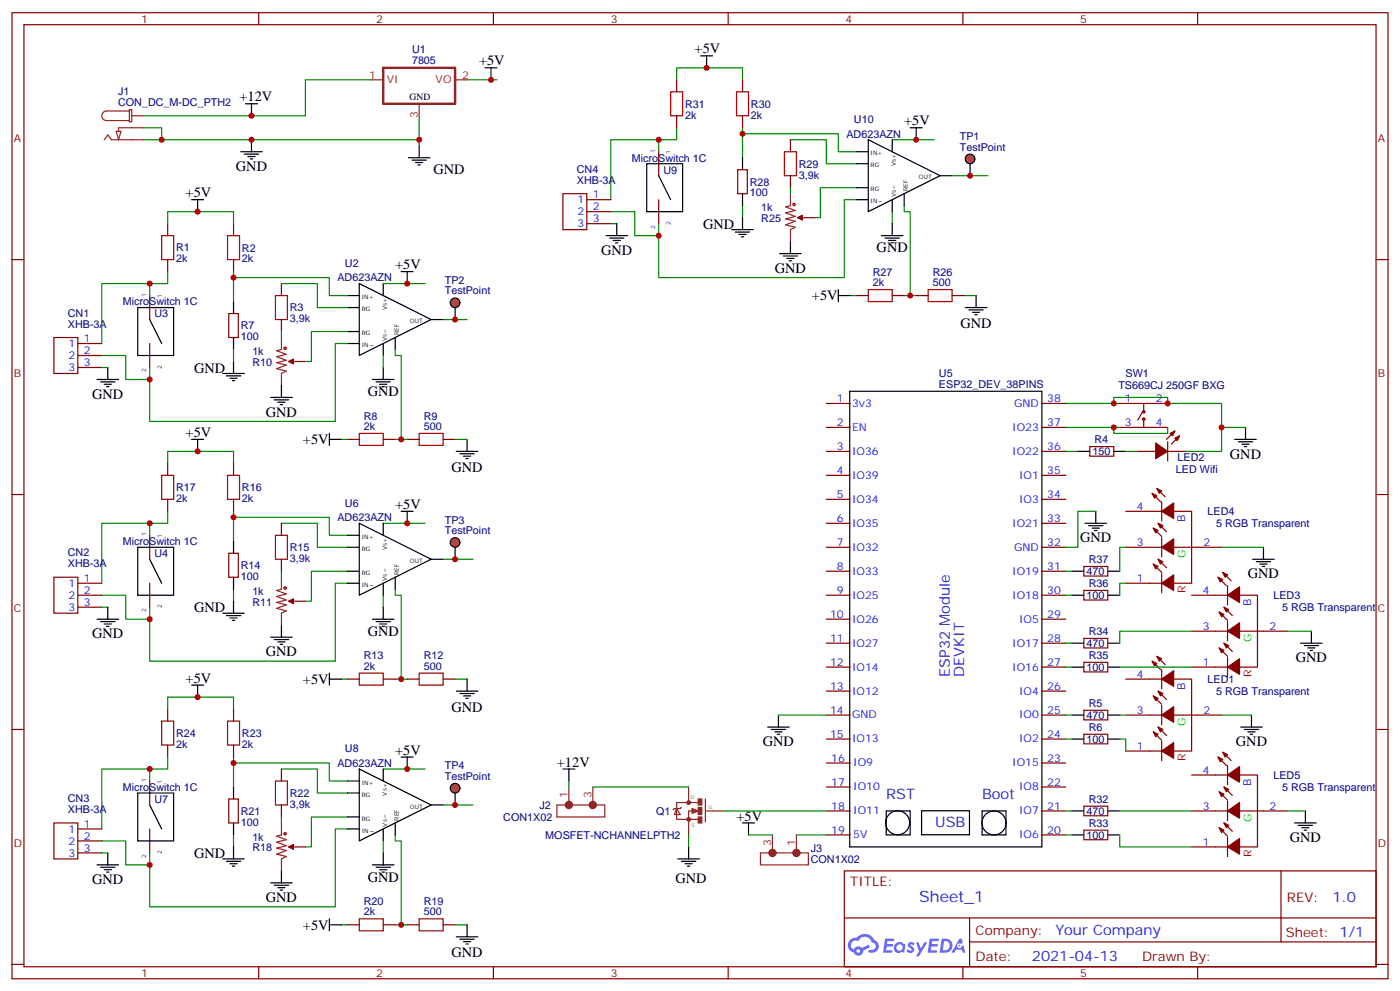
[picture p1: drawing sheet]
<svg xmlns="http://www.w3.org/2000/svg" width="412mm" height="292mm" viewBox="0 0 412 292" stroke-linecap="round" stroke-linejoin="round" font-family="sans-serif">
<g fill="none" stroke="#870000" stroke-width=".35">
<path d="M3.5 3.7h405.4v284.4h-405.4zM7.1 7.3h398.2v277.3h-398.2zM76.2 3.7v3.6M145.3 3.7v3.6M214.5 3.7v3.6M283.6 3.7v3.6M352.8 3.7v3.6M3.5 76.4h3.6M405.3 76.4h3.6M3.5 145.6h3.6M405.3 145.6h3.6M3.5 214.7h3.6"/>
<path d="M405.3 214.7h3.6M248.7 256.3h156.6v28.3h-156.6zM377.3 256.4v20.8M248.7 270.2h156.5M285.6 277.2h119.6M285.6 270.2v14.1M3.5 283.8h3.6M76.2 284.6v3.5M145.3 284.6v3.5M214.5 284.6v3.5M283.6 284.6v3.5M352.8 284.6v3.5"/>
<path d="M405.3 283.8h3.6"/>
</g>
<g fill="#5487ff">
<path d="M267.7 277.5a1.22 1.22 0 0 1 1.7 .3l-.4 .5a.47 .47 0 0 0-.3-.4 .47 .47 0 0 0-.5 .2l.1 .3a1.14 1.14 0 0 1 .8 1.7 1.14 1.14 0 0 1-1.9 0l-.2-.2 .5-.5 .7 .4a.29 .29 0 0 0 .3-.3 .29 .29 0 0 0-.2-.3 1.04 1.04 0 0 1-.6-1.7z"/>
<path d="M260.7 276.3h2.4l.3 .1-.2 .5-1.8 .1-.1 .9h1.5l.3 .3-.3 .4h-1.6l-.2 1.1h1.7l.2 .3-.2 .4h-2.6z"/>
<path d="M273.8 276.3h2.4l.3 .1-.1 .5-1.8 .1-.2 .9h1.6l.3 .3-.4 .4h-1.6l-.1 1.1h1.7l.2 .3-.2 .4h-2.6z"/>
<path d="M282.6 276.3h.7l.3 1.2-.6 .3a.69 .69 0 0 0-1 .3 .69 .69 0 0 0 .4 1 .69 .69 0 0 0 .9-.6l.5-.3 .6 2.2h-.8l-.2-.9h-1.8l-.5 .9h-.8z"/>
<path d="M269.8 277.3h.8l.6 1.9 1.1-1.9h.9l-2.6 4.2h-.8l.9-1.5z"/>
<path d="M277.4 276.3l-.6 4.1h1.3a2.11 2.11 0 0 0 2.5-2.1 2.11 2.11 0 0 0-2.5-2zM278.1 277a1.39 1.39 0 0 1 1.7 1.4 1.39 1.39 0 0 1-1.8 1.3h-.3z"/>
<path d="M263.7 277.9a1.54 1.54 0 0 0-.1 2.1 1.54 1.54 0 0 0 2.2 .2l.6 .2 .3-2.3-.2-.2-.4-.1a1.49 1.49 0 0 0-2.4 .1zM264 278.9a.94 .94 0 0 1 1.8 0 .94 .94 0 0 1-1.8 0z"/>
<path d="M250.4 276.6a2.18 2.18 0 0 0 1.1 3.8 1.44 1.44 0 0 0 1.6 .9 1.44 1.44 0 0 0 1.2-1.5l2-1-.5-.7-1.9 .9a1.47 1.47 0 0 0-2.4 .5 1.39 1.39 0 0 1-.7-2 1.39 1.39 0 0 1 2-.5 2.12 2.12 0 0 1 2.2-1.3 2.12 2.12 0 0 1 1.9 1.7 1.14 1.14 0 0 1 1.1 1.4 1.14 1.14 0 0 1-1.7 .8 .43 .43 0 0 0-.5 .3 .43 .43 0 0 0 .4 .5 1.98 1.98 0 0 0 2.5-1.2 1.98 1.98 0 0 0-1.2-2.5 3.1 3.1 0 0 0-5.3-.7l-.9 .1zM252.3 279.9a.55 .55 0 0 1 1.1 0 .55 .55 0 0 1-1.1 0z"/>
<circle cx="282.6" cy="278.4" r=".26"/>
</g>
<g fill="none" stroke="#000" stroke-width=".35">
<path d="M142.9 20h3.5M144.6 20v3.5M206.4 16.4h3.5M208.1 16.4v3.6M72.3 30.6h3.5M74.1 30.6v3.5M268.1 37.6h3.5M269.9 37.6v3.5M56.4 58.8h3.6M58.2 58.8v3.5M70.9 44.7h6.4M72 45.4h4.2"/>
<path d="M73 46.1h2.1M73.7 46.8h.7M74.1 41.1v3.6M120.3 46.4h6.3M121.4 47.1h4.2M122.4 47.8h2.1M123.1 48.5h.7M123.5 42.9v3.5M190.5 48.2h10.6v14.1h-10.6zM194 51.7l3.6 7.1M218.7 46.4v3.6M218.7 57v3.5"/>
<path d="M252.2 58.8h3.6M252.2 44.7h3.6M252.2 48.2h3.6M252.2 55.2h3.6M255.8 41.1l21.1 10.6-21.1 10.6zM262.8 41.1v3.6M262.8 58.8v3.5M266.3 57v3.5M276.9 51.7h3.6M118.2 79.9h3.5M119.9 79.9v3.6M178.5 69.4h6.4"/>
<path d="M179.6 70.1h4.2M180.6 70.8h2.1M181.3 71.5h.7M181.7 65.8v3.6M215.5 67.6h6.4M216.6 68.3h4.2M217.7 69h2.1M218.4 69.7h.7M218.7 64.1v3.5M229.7 74.6h6.3M230.7 75.4h4.2M231.8 76.1h2.1"/>
<path d="M232.5 76.8h.7M232.8 71.1v3.5M259.6 69.4h6.4M260.7 70.1h4.2M261.8 70.8h2.1M262.5 71.5h.7M262.8 65.8v3.6M40.6 90.5h10.6v14.1h-10.6zM44.1 94.1l3.5 7M68.8 88.8v3.5M68.8 99.3v3.6M102.3 90.5h3.5"/>
<path d="M102.3 87h3.5M102.3 97.6h3.5M105.8 83.5l21.2 10.6-21.2 10.5zM112.9 83.5v3.5M116.4 99.3v3.6M127 94.1h3.5M246.9 87h3.6M246.9 85.2v3.6M284.3 90.5h6.4M285.4 91.2h4.2M286.5 91.9h2.1M287.2 92.6h.7"/>
<path d="M287.5 87v3.5M28.6 111.7h6.3M29.6 112.4h4.3M30.7 113.1h2.1M31.4 113.8h.7M31.7 108.2v3.5M65.6 109.9h6.4M66.7 110.6h4.2M67.7 111.3h2.1M68.4 112h.7M68.8 106.4v3.5M79.7 117h6.4"/>
<path d="M80.8 117.7h4.2M81.8 118.4h2.2M82.5 119.1h.8M82.9 113.5v3.5M102.3 101.1h3.5M109.7 111.7h6.4M110.8 112.4h4.2M111.8 113.1h2.1M112.5 113.8h.7M112.9 101.1v3.5M112.9 108.2v3.5M250.3 115.2h56.6v134.1h-56.6z"/>
<path d="M56.4 129.3h3.6M58.2 129.3v3.6M97 129.3h3.5M97 127.6v3.5M134.4 132.9h6.4M135.5 133.6h4.2M136.5 134.3h2.1M137.2 135h.7M137.6 129.3v3.6M317.5 132.9h3.5M328.1 132.9h3.5M363.7 129.3h6.4"/>
<path d="M364.8 130h4.2M365.8 130.7h2.1M366.5 131.4h.7M366.9 125.8v3.5M68.8 159.3v3.5M102.3 157.6h3.5M105.8 154l21.2 10.6-21.2 10.6zM112.9 154v3.6M118.2 150.5h3.5M119.9 150.5v3.5M319.6 154h6.4M320.7 154.7h4.2"/>
<path d="M321.7 155.4h2.1M322.4 156.1h.7M322.8 150.5v3.5M31.7 178.7v3.5M40.6 161.1h10.6v14.1h-10.6zM44.1 164.6l3.5 7.1M68.8 169.9v3.5M68.8 177v3.5M102.3 161.1h3.5M102.3 171.7h3.5M102.3 168.1h3.5M112.9 171.7v3.5"/>
<path d="M112.9 178.7v3.5M116.4 169.9v3.5M127 164.6h3.5M315.7 168.1h3.6M315.7 175.2h3.6M326.3 168.1h3.5M326.3 175.2h3.5M369 164.6h6.4M370.1 165.3h4.2M371.1 166h2.1M371.8 166.7h.7M372.2 161.1v3.5"/>
<path d="M28.6 182.2h6.3M29.6 183h4.3M30.7 183.7h2.1M31.4 184.4h.7M65.6 180.5h6.4M66.7 181.2h4.2M67.7 181.9h2.1M68.4 182.6h.7M79.7 187.5h6.4M80.8 188.2h4.2M81.8 188.9h2.2M82.5 189.7h.8"/>
<path d="M82.9 184v3.5M97 198.1v3.5M97 199.9h3.5M109.7 182.2h6.4M110.8 183h4.2M111.8 183.7h2.1M112.5 184.4h.7M137.6 199.9v3.5M315.7 189.3h3.6M315.7 196.4h3.6M326.3 189.3h3.5M326.3 196.4h3.5"/>
<path d="M383.1 189.3h6.4M384.2 190h4.2M385.2 190.7h2.1M385.9 191.4h.7M386.3 185.8v3.5M56.4 201.6h3.6M58.2 201.6v3.6M134.4 203.4h6.4M135.5 204.1h4.2M136.5 204.8h2.1M137.2 205.5h.7M226.1 214h6.4"/>
<path d="M227.2 214.7h4.2M228.2 215.4h2.2M229 216.1h.7M229.3 210.5v3.5M315.7 210.5h3.6M315.7 217.5h3.6M326.3 210.5h3.5M326.3 217.5h3.5M365.5 214h6.3M366.5 214.7h4.3M367.6 215.4h2.1M368.3 216.1h.7"/>
<path d="M368.7 210.5v3.5M40.6 233.4h10.6v14.1h-10.6zM44.1 236.9l3.5 7.1M68.8 231.6v3.6M102.3 233.4h3.5M102.3 229.9h3.5M105.8 226.3l21.2 10.6-21.2 10.6zM112.9 226.3v3.6M118.2 222.8h3.5M119.9 222.8v3.5M127 236.9h3.5M165.8 226.3h3.5"/>
<path d="M167.6 226.3v3.6M261.1 238.7h7v7h-7zM271.5 238.6h14.1v7.1h-14.1zM289.3 238.7h7v7h-7zM315.7 238.7h3.6M326.3 238.7h3.5M384.5 238.7v3.5M28.6 254.6h6.3M29.6 255.3h4.3M30.7 256h2.1M31.4 256.7h.7M31.7 251v3.6"/>
<path d="M65.6 252.8h6.4M66.7 253.5h4.2M67.7 254.2h2.1M68.4 254.9h.7M68.8 242.2v3.5M68.8 249.3v3.5M79.7 259.9h6.4M82.9 256.3v3.6M102.3 244h3.5M102.3 240.5h3.5M109.7 254.6h6.4M110.8 255.3h4.2"/>
<path d="M111.8 256h2.1M112.5 256.7h.7M112.9 244v3.5M112.9 251v3.6M116.4 242.2v3.5M199.7 252.8h6.3M200.7 253.5h4.3M201.8 254.2h2.1M202.5 254.9h.7M202.8 249.3v3.5M218.7 242.2h3.5M220.5 242.2v3.5"/>
<path d="M315.7 245.7h3.6M326.3 245.7h3.5M381.4 242.2h6.3M382.4 242.9h4.2M383.5 243.6h2.1M384.2 244.3h.7M80.8 260.6h4.2M81.8 261.3h2.2M82.5 262h.8M97 270.4v3.6M97 272.2h3.5M134.4 275.7h6.4"/>
<path d="M135.5 276.4h4.2M136.5 277.1h2.1M137.2 277.8h.7M137.6 272.2v3.5"/>
<circle cx="264.4" cy="242.2" r="3.5"/>
<circle cx="292.8" cy="242.2" r="3.5"/>
</g>
<g fill="none" stroke="#870000" stroke-width=".35">
<path d="M199.3 23.5v3.5M199.3 34.1v3.5M218.7 23.5v3.5M218.7 34.1v3.5M165.8 57h7.1v10.6h-7.1zM172.9 58.8h7M194 44.7v7M194 58.8v7M217.3 50h2.8v7h-2.8zM232.8 41.1v3.6M232.8 51.7v3.5M49.4 65.8v3.6"/>
<path d="M49.4 76.4v3.5M68.8 65.8v3.6M68.8 76.4v3.5M172.9 62.3h7M172.9 65.8h7M236.4 64.1h3.5M15.9 99.3h7v10.6h-7zM44.1 87v7.1M67.4 92.3h2.8v7h-2.8zM82.9 83.5v3.5M82.9 94.1v3.5M252.2 87h3.6"/>
<path d="M262.8 87h3.5M269.9 87h3.5M280.5 87h3.5M22.9 101.1h7.1M22.9 104.6h7.1M22.9 108.2h7.1M44.1 101.1v7.1M86.4 106.4h3.6M243.4 118.7h7.1M306.9 118.7h7.1M329.8 118.7h14.2M336.9 118.7v2.5"/>
<path d="M49.4 136.4v3.5M68.8 136.4v3.5M102.3 129.3h3.5M112.9 129.3h3.5M119.9 129.3h3.6M130.5 129.3h3.6M243.4 139.9h7.1M243.4 132.9h7.1M243.4 125.8h7.1M306.9 139.9h7.1M306.9 132.9h7.1M306.9 125.8h7.1"/>
<path d="M321 131.4h7.1v2.9h-7.1zM329.8 125.8h14.2M335.1 132.9h5.3M336.5 121.2l-1.4 2.5M336.9 123.3v2.5M344 132.9h5.2M344 130v5.7M346.1 126.9l-2.5 2.4M347.5 128.3l-2.5 2.4M44.1 157.6v7M49.4 147v3.5M68.8 147v3.5"/>
<path d="M82.9 154v3.6M243.4 154h7.1M243.4 147h7.1M306.9 154h7.1M306.9 147h7.1M331.6 150.5h10.6M339.4 145.2l2.4 2.5M339.7 155.4l2.5 2.5M340.8 143.8l2.5 2.5M341.1 154l2.5 2.5M342.2 147.7v5.6M342.2 158.3v5.6"/>
<path d="M345.7 150.5h5.3v21.2h-5.3M15.9 169.9h7v10.6h-7zM22.9 175.2h7.1M22.9 171.7h7.1M22.9 178.7h7.1M44.1 171.7v7M67.4 162.8h2.8v7.1h-2.8zM82.9 164.6v3.5M86.4 177h3.6M243.4 175.2h7.1M243.4 168.1h7.1M243.4 161.1h7.1"/>
<path d="M306.9 175.2h7.1M306.9 168.1h7.1M306.9 161.1h7.1M319.3 173.8h7v2.8h-7zM319.3 166.7h7v2.8h-7zM331.6 161.1h10.6M331.6 171.7h10.6M339.7 166l2.5 2.5M341.1 164.6l2.5 2.5M342.2 168.8v5.7M345.7 161.1h14.1M351 175.2h10.6"/>
<path d="M358.8 169.9l2.4 2.5M360.2 168.5l2.5 2.5M360.5 178.7l2.5 2.5M361.6 172.4v5.6M365.1 175.2h5.3v21.2h-5.3M102.3 199.9h3.5M112.9 199.9h3.5M119.9 199.9h3.6M130.5 199.9h3.6M243.4 196.4h7.1M243.4 189.3h7.1M243.4 182.2h7.1"/>
<path d="M306.9 196.4h7.1M306.9 189.3h7.1M306.9 182.2h7.1M319.3 187.9h7v2.8h-7zM319.3 194.9h7v2.9h-7zM331.6 199.9h10.6M339.4 194.6l2.4 2.5M340.8 193.2l2.5 2.5M342.2 197.1v5.6M345.7 199.9h5.3v21.2h-5.3M351 196.4h10.6M351 185.8h10.6"/>
<path d="M359.1 190.7l2.5 2.5M359.1 180.1l2.5 2.5M360.5 189.3l2.5 2.5M361.6 183v5.6M361.6 193.5v5.7M365.1 185.8h14.1M49.4 208.7v3.5M49.4 219.3v3.5M68.8 208.7v3.5M68.8 219.3v3.5M243.4 217.5h7.1M243.4 210.5h7.1"/>
<path d="M243.4 203.4h7.1M306.9 217.5h7.1M306.9 210.5h7.1M306.9 203.4h7.1M319.3 209.1h7v2.8h-7zM319.3 216.1h7v2.8h-7zM331.6 210.5h10.6M339.7 215.4l2.5 2.5M339.7 204.8l2.5 2.5M341.1 214l2.5 2.5M341.1 203.4l2.5 2.5M342.2 207.6v5.7"/>
<path d="M342.2 218.2v5.7M345.7 210.5h14.1M44.1 229.9v7M67.4 235.2h2.8v7h-2.8zM82.9 226.3v3.6M82.9 236.9v3.6M243.4 224.6h7.1M243.4 231.6h7.1M243.4 238.7h7.1M306.9 224.6h7.1M306.9 231.6h7.1M306.9 238.7h7.1"/>
<path d="M319.3 237.3h7v2.8h-7zM331.6 221.1h10.6M351 238.7h10.6M351 228.1h10.6M358.8 222.8l2.4 2.5M359.1 233l2.5 2.5M360.2 221.4l2.5 2.5M360.5 231.6l2.5 2.5M361.6 225.3v5.6M361.6 235.9v5.6M365.1 228.1h5.3v21.2h-5.3M365.1 238.7h14.1"/>
<path d="M15.9 242.2h7v10.6h-7zM22.9 244h7.1M22.9 247.5h7.1M22.9 251h7.1M44.1 244v7M86.4 249.3h3.6M243.4 245.7h7.1M306.9 245.7h7.1M319.3 244.3h7v2.9h-7zM351 249.3h10.6M359.1 243.6l2.5 2.5M360.5 242.2l2.5 2.5"/>
<path d="M361.6 246.5v5.6M102.3 272.2h3.5M112.9 272.2h3.5M119.9 272.2h3.6M130.5 272.2h3.6"/>
<circle cx="336.9" cy="123.3" r=".35"/>
<circle cx="336.9" cy="121.2" r=".35"/>
</g>
<g fill="none" stroke="#008700" stroke-width=".35">
<path d="M42.3 37.6h5.3v3.5M109.4 23.5h-19.4v10.6h-47.7M123.5 34.1v8.8M137.6 23.5h8.8M199.3 37.6v3.5h-5.3v3.6M199.3 23.5v-3.5h19.4v3.5M218.7 39.4h28.2v5.3h5.3M218.7 37.6v8.8M42.3 41.1h81.2M194 41.1h-14.1v17.7M232.8 41.1h10.6v7.1h8.8M232.8 55.2v1.8"/>
<path d="M252.2 58.8h-3.5v22.9h-54.7v-15.9M252.2 55.2h-10.5v8.9h-1.8M262.8 41.1h12.4M49.4 65.8v-3.5h19.4v3.5M49.4 79.9v3.6h-5.3v3.5M68.8 79.9v8.9M179.9 62.3h7.1v7.1h7M179.9 65.8h1.8M218.7 60.5v3.6M262.8 62.3v3.5M266.3 60.5v1.8h1.8v24.7M44.1 83.5h-14.1v17.6"/>
<path d="M68.8 81.7h28.2v5.3h5.3M82.9 83.5h10.6v7h8.8M82.9 97.6v1.7M102.3 97.6h-10.6v8.8h-1.7M112.9 83.5h12.3M250.5 87h1.7M266.3 87h3.6M284 87h3.5M30 104.6h7v7.1h7.1M30 108.2h1.7M68.8 102.9v3.5M102.3 101.1h-3.5v22.9h-54.7v-15.8"/>
<path d="M112.9 104.6v3.6M116.4 102.9v1.7h1.8v24.7M314 118.7h15.8M328.1 118.7v-1.7h15.9v1.7h15.8v14.2h-10.6M49.4 136.4v-3.5h19.4v3.5M100.5 129.3h1.8M116.4 129.3h3.5M134.1 129.3h3.5M314 125.8h15.8M314 132.9h3.5M328.1 125.8v1.8h15.9v-1.8M331.6 132.9h3.5"/>
<path d="M359.8 125.8h7.1M44.1 154h-14.1v17.7M49.4 150.5v3.5h-5.3v3.6M68.8 152.3h28.2v5.3h5.3M68.8 150.5v8.8M82.9 154h10.6v7.1h8.8M112.9 154h12.3M322.8 150.5h-5.3v10.6h-3.5M30 175.2h7v7h7.1M30 178.7h1.7M68.8 173.4v3.6M82.9 168.1v1.8"/>
<path d="M102.3 171.7h-3.5v22.9h-54.7v-15.9M102.3 168.1h-10.6v8.9h-1.7M112.9 175.2v3.5M116.4 173.4v1.8h1.8v24.7M314 175.2h1.7M314 168.1h1.7M331.6 161.1h-1.8v7M331.6 171.7h-1.8v3.5M359.8 161.1h12.4M100.5 199.9h1.8M116.4 199.9h3.5M134.1 199.9h3.5"/>
<path d="M314 189.3h1.7M314 196.4h1.7M329.8 196.4h21.2M351 185.8h-21.2v3.5M379.2 185.8h7.1M49.4 208.7v-3.5h19.4v3.5M229.3 210.5h14.1M314 210.5h1.7M314 217.5h1.7M329.8 217.5h1.8v3.6M329.8 210.5h1.8M359.8 210.5h8.9"/>
<path d="M44.1 226.3h-14.1v17.7M49.4 222.8v3.5h-5.3v3.6M68.8 224.6h28.2v5.3h5.3M68.8 222.8v8.8M82.9 226.3h10.6v7.1h8.8M112.9 226.3h12.3M167.6 229.9v1.7M174.6 231.6h28.2M213.4 238.7h30M314 238.7h1.7M329.8 238.7h21.2M379.2 238.7h5.3"/>
<path d="M30 247.5h7v7.1h7.1M30 251h1.7M68.8 245.7v3.6M82.9 240.5v1.7M102.3 244h-3.5v22.9h-54.7v-15.9M102.3 240.5h-10.6v8.8h-1.7M112.9 247.5v3.5M116.4 245.7v1.8h1.8v24.7M202.8 245.7v3.6M220.5 245.7h7M234.6 245.7h8.8M314 245.7h1.7"/>
<path d="M329.8 245.7v3.6h21.2M100.5 272.2h1.8M116.4 272.2h3.5M134.1 272.2h3.5"/>
</g>
<g fill="none" stroke="#a10000" stroke-width=".35">
<path d="M197.6 27h3.5v7.1h-3.5zM217 27h3.5v7.1h-3.5zM231.1 44.7h3.5v7h-3.5zM47.6 69.4h3.6v7h-3.6zM67 69.4h3.6v7h-3.6zM81.1 87h3.6v7.1h-3.6zM255.8 85.2h7v3.6h-7zM273.4 85.2h7.1v3.6h-7.1zM47.6 139.9h3.6v7.1h-3.6zM67 139.9h3.6v7.1h-3.6zM105.8 127.6h7.1v3.5h-7.1zM123.5 127.6h7v3.5h-7z"/>
<path d="M81.1 157.6h3.6v7h-3.6zM105.8 198.1h7.1v3.5h-7.1zM123.5 198.1h7v3.5h-7zM47.6 212.2h3.6v7.1h-3.6zM67 212.2h3.6v7.1h-3.6zM81.1 229.9h3.6v7h-3.6zM105.8 270.4h7.1v3.6h-7.1zM123.5 270.4h7v3.6h-7z"/>
<circle cx="233.9" cy="60.2" r=".35"/>
<circle cx="84" cy="102.5" r=".35"/>
<circle cx="84" cy="173.1" r=".35"/>
<circle cx="84" cy="245.4" r=".35"/>
</g>
<g fill="#870000" stroke="#870000" stroke-width=".35">
<path d="M342.2 221.1l3.5-2.5v4.6z"/>
<path d="M341.1 214l1.4 .7-.7 .7z"/>
<path d="M339.7 215.4l1.4 .7-.7 .7z"/>
<path d="M342.2 210.5l3.5-2.5v4.6z"/>
<path d="M341.1 203.4l1.4 .7-.7 .7z"/>
<path d="M339.7 204.8l1.4 .7-.7 .7z"/>
<path d="M342.2 199.9l3.5-2.5v4.6z"/>
<path d="M340.8 193.2l1.4 .7-.7 .7z"/>
<path d="M339.4 194.6l1.4 .7-.7 .7z"/>
<path d="M85 106.4l1.4-.7v1.4z"/>
<path d="M346.1 129l1.4-.7-.7 1.4z"/>
<path d="M344.7 127.6l1.4-.7-.7 1.4z"/>
<path d="M340.4 130.4l3.6 2.5-3.6 2.1z"/>
<path d="M85 177l1.4-.8v1.5z"/>
<path d="M85 249.3l1.4-.7v1.4z"/>
<path d="M234.9 64.1l1.5-.7v1.4z"/>
<path d="M361.6 196.4l3.5-2.5v4.6z"/>
<path d="M360.5 189.3l1.4 .7-.7 .7z"/>
<path d="M359.1 190.7l1.4 .7-.7 .7z"/>
<path d="M361.6 185.8l3.5-2.5v4.6z"/>
<path d="M360.5 178.7l1.4 .7-.7 .7z"/>
<path d="M359.1 180.1l1.4 .7-.7 .7z"/>
<path d="M361.6 175.2l3.5-2.5v4.6z"/>
<path d="M360.2 168.5l1.4 .7-.7 .7z"/>
<path d="M358.8 169.9l1.4 .7-.7 .7z"/>
<path d="M342.2 171.7l3.5-2.5v4.6z"/>
<path d="M341.1 164.6l1.4 .7-.7 .7z"/>
<path d="M339.7 166l1.4 .7-.7 .7z"/>
<path d="M342.2 161.1l3.5-2.5v4.6z"/>
<path d="M341.1 154l1.4 .7-.7 .7z"/>
<path d="M339.7 155.4l1.4 .7-.7 .7z"/>
<path d="M342.2 150.5l3.5-2.5v4.6z"/>
<path d="M340.8 143.8l1.4 .7-.7 .7z"/>
<path d="M339.4 145.2l1.4 .7-.7 .7z"/>
<path d="M361.6 249.3l3.5-2.5v4.6z"/>
<path d="M360.5 242.2l1.4 .7-.7 .7z"/>
<path d="M359.1 243.6l1.4 .7-.7 .7z"/>
<path d="M361.6 238.7l3.5-2.5v4.6z"/>
<path d="M360.5 231.6l1.4 .7-.7 .7z"/>
<path d="M359.1 233l1.4 .8-.7 .7z"/>
<path d="M361.6 228.1l3.5-2.5v4.6z"/>
<path d="M360.2 221.4l1.4 .7-.7 .7z"/>
<path d="M358.8 222.8l1.4 .7-.7 .7z"/>
</g>
<g fill="none" stroke="#8c2424" stroke-width=".35">
<path d="M34.2 38.7h1.4l-.7 2.4zM38.1 32.7h-6.7a1.41 1.41 0 0 0-1.4 1.4 1.41 1.41 0 0 0 1.4 1.4h6.7M38.1 32.3h.7v3.5h-.7zM38.8 34.1h3.5M42.3 37.6h-7.4v1.1M109.4 23.5h3.5M123.5 30.6v3.5M134.1 23.5h3.5M30.7 41.1l1-1.4 1.1 1.4h9.5M232.8 57v3.5l-1.4 .4 2.8 1-2.8 .8 2.8 1-2.8 .7 2.8 .7-2.8 1.1 2.8 .7-1.4 .7v3.5M234.9 64.1h1.5M82.9 99.3v3.6l-1.4 .3 2.8 1.1-2.8 .7 2.8 1-2.8 .8 2.8 .7-2.8 1 2.8 .7-1.4 .7v3.6"/>
<path d="M85 106.4h1.4M82.9 169.9v3.5l-1.4 .4 2.8 1-2.8 .7 2.8 1.1-2.8 .7 2.8 .7-2.8 1.1 2.8 .7-1.4 .7v3.5M85 177h1.4M164 236.9h14.2v3.6h-14.2zM167.6 231.6v5.3M174.6 231.6v5.3M199.3 238l1.1 1.7h-1.8zM200.7 237.6l-.3 .4h-1.8l-.3 .3M202.8 231.6v4.6M203.9 238l1.8 .7-1.8 .7zM203.9 238.3l1.4 .4-1.4 .3M204.3 238.7h-1.5v7"/>
<path d="M205.7 236.2h-6.4v5h6.4M207.8 235.2v6.7M208.1 238.7h5.3M82.9 242.2v3.5l-1.4 .4 2.8 1.1-2.8 .7 2.8 1-2.8 .7 2.8 .7-2.8 1.1 2.8 .7-1.4 .7v3.5M85 249.3h1.4M224 251h14.1v3.6h-14.1zM227.5 245.7v5.3M234.6 245.7v5.3"/>
</g>
<g fill="none" stroke="#8c2424" stroke-width=".71">
<path d="M112.9 20h21.2v10.6h-21.2z"/>
<circle cx="202.8" cy="236.2" r=".35"/>
<circle cx="202.8" cy="241.2" r=".35"/>
</g>
<g fill="#8c2424" stroke="#8c2424" stroke-width=".35">
<path d="M205.7 235.2h1v1.7h-1z"/>
<path d="M205.7 240.5h1v1.7h-1z"/>
<path d="M205.7 237.6h1v2.1h-1z"/>
<circle cx="174.6" cy="236.9" r="1.06"/>
<circle cx="167.6" cy="236.9" r="1.06"/>
<circle cx="227.5" cy="251" r="1.06"/>
<circle cx="234.6" cy="251" r="1.06"/>
</g>
<circle cx="285.7" cy="46.8" r="1.41" fill="#fc8200" stroke="#000" stroke-width=".35"/>
<path d="M285.8 48.2v3.5" fill="none" stroke="#000" stroke-width=".35"/>
<path d="M280.5 51.7h10.5" fill="none" stroke="#008700" stroke-width=".35"/>
<circle cx="134.1" cy="89.1" r="1.41" fill="#fc8200" stroke="#000" stroke-width=".35"/>
<path d="M134.1 90.5v3.6" fill="none" stroke="#000" stroke-width=".35"/>
<path d="M130.5 94.1h7.1" fill="none" stroke="#008700" stroke-width=".35"/>
<circle cx="134.1" cy="159.7" r="1.41" fill="#fc8200" stroke="#000" stroke-width=".35"/>
<path d="M134.1 161.1v3.5" fill="none" stroke="#000" stroke-width=".35"/>
<path d="M130.5 164.6h8.8" fill="none" stroke="#008700" stroke-width=".35"/>
<circle cx="134.1" cy="232" r="1.41" fill="#fc8200" stroke="#000" stroke-width=".35"/>
<path d="M134.1 233.4v3.5" fill="none" stroke="#000" stroke-width=".35"/>
<path d="M130.5 236.9h8.8" fill="none" stroke="#008700" stroke-width=".35"/>
<g fill="#c00">
<circle cx="74.1" cy="34.1" r=".88"/>
<circle cx="144.6" cy="23.5" r=".88"/>
<circle cx="123.5" cy="41.1" r=".88"/>
<circle cx="47.6" cy="41.1" r=".88"/>
<circle cx="74.1" cy="41.1" r=".88"/>
<circle cx="68.8" cy="81.7" r=".88"/>
<circle cx="119.9" cy="83.5" r=".88"/>
<circle cx="58.2" cy="62.3" r=".88"/>
<circle cx="118.2" cy="129.3" r=".88"/>
<circle cx="44.1" cy="83.5" r=".88"/>
<circle cx="44.1" cy="111.7" r=".88"/>
<circle cx="328.1" cy="125.8" r=".88"/>
<circle cx="328.1" cy="118.7" r=".88"/>
<circle cx="344" cy="118.7" r=".88"/>
<circle cx="44.1" cy="182.2" r=".88"/>
<circle cx="44.1" cy="154" r=".88"/>
<circle cx="118.2" cy="199.9" r=".88"/>
<circle cx="58.2" cy="132.9" r=".88"/>
<circle cx="119.9" cy="154" r=".88"/>
<circle cx="68.8" cy="152.3" r=".88"/>
<circle cx="44.1" cy="254.6" r=".88"/>
<circle cx="44.1" cy="226.3" r=".88"/>
<circle cx="118.2" cy="272.2" r=".88"/>
<circle cx="58.2" cy="205.2" r=".88"/>
<circle cx="119.9" cy="226.3" r=".88"/>
<circle cx="68.8" cy="224.6" r=".88"/>
<circle cx="194" cy="69.4" r=".88"/>
<circle cx="194" cy="41.1" r=".88"/>
<circle cx="268.1" cy="87" r=".88"/>
<circle cx="208.1" cy="20" r=".88"/>
<circle cx="269.9" cy="41.1" r=".88"/>
<circle cx="218.7" cy="39.4" r=".88"/>
<circle cx="359.8" cy="125.8" r=".88"/>
<circle cx="285.8" cy="51.7" r=".88"/>
<circle cx="134.1" cy="94.1" r=".88"/>
<circle cx="134.1" cy="164.6" r=".88"/>
<circle cx="134.1" cy="236.9" r=".88"/>
</g>
<text font-size="4.6" fill="#00f" x="270.8" y="265.4">Sheet_1</text>
<g font-size="4.2">
<text x="204.6" y="15.7">+5V</text>
<text x="141.1" y="19.3">+5V</text>
<text x="70.6" y="29.8">+12V</text>
<text x="266.3" y="36.9">+5V</text>
<text x="69.5" y="50.3">GND</text>
<text x="127.7" y="51.3">GND</text>
<text x="54.7" y="58.1">+5V</text>
<text x="207.1" y="67.3">GND</text>
<text x="177.1" y="75">GND</text>
<text x="258.2" y="74.3">GND</text>
<text x="116.4" y="79.2">+5V</text>
<text x="228.2" y="80.3">GND</text>
<text x="239.2" y="88.4">+5V</text>
<text x="282.9" y="96.6">GND</text>
<text x="57.2" y="109.6">GND</text>
<text x="27.2" y="117.3">GND</text>
<text x="108.3" y="116.6">GND</text>
<text x="78.3" y="122.6">GND</text>
<text x="54.7" y="128.6">+5V</text>
<text x="89.2" y="130.7">+5V</text>
<text x="362.3" y="135">GND</text>
<text x="133" y="138.9">GND</text>
<text x="116.4" y="149.8">+5V</text>
<text x="318.2" y="159.7">GND</text>
<text x="367.6" y="170.3">GND</text>
<text x="57.2" y="180.2">GND</text>
<text x="27.2" y="187.9">GND</text>
<text x="108.3" y="187.2">GND</text>
<text x="78.3" y="193.2">GND</text>
<text x="381.7" y="194.9">GND</text>
<text x="54.7" y="200.9">+5V</text>
<text x="89.2" y="201.3">+5V</text>
<text x="133" y="209.5">GND</text>
<text x="224.7" y="219.6">GND</text>
<text x="364.1" y="219.6">GND</text>
<text x="116.4" y="222.1">+5V</text>
<text x="164" y="225.6">+12V</text>
<text x="217" y="241.5">+5V</text>
<text x="379.9" y="247.9">GND</text>
<text x="57.2" y="252.5">GND</text>
<text x="27.2" y="260.2">GND</text>
<text x="108.3" y="259.5">GND</text>
<text x="199" y="259.9">GND</text>
<text x="78.3" y="265.5">GND</text>
<text x="89.2" y="273.6">+5V</text>
<text x="133" y="281.8">GND</text>
</g>
<g font-size="4.2" fill="#00f">
<text x="279.8" y="199.2" transform="rotate(-90 279.8 199.2)">ESP32 Module</text>
<text x="284" y="199.2" transform="rotate(-90 284 199.2)">DEVKIT</text>
<text x="261.1" y="235.2">RST</text>
<text x="289.3" y="235.2">Boot</text>
<text x="275.5" y="243.3">USB</text>
<text x="392.5" y="265.6">1.0</text>
<text x="310.9" y="275.2">Your Company</text>
<text x="304" y="283">2021-04-13</text>
</g>
<g font-size="3.9" fill="#800">
<text x="250.5" y="260.9">TITLE:</text>
<text x="379.1" y="265.6">REV:</text>
<text x="287.4" y="275.1">Company:</text>
<text x="378.7" y="275.7">Sheet: 1/1</text>
<text x="287.4" y="282.8">Date:</text>
<text x="336.4" y="282.9">Drawn By:</text>
</g>
<g font-size="3.2" fill="#800">
<text x="41.6" y="6.7">1</text>
<text x="110.8" y="6.7">2</text>
<text x="179.9" y="6.7">3</text>
<text x="249.1" y="6.7">4</text>
<text x="318.2" y="6.7">5</text>
<text x="4.1" y="41.8">A</text>
<text x="405.9" y="41.8">A</text>
<text x="4.1" y="111">B</text>
<text x="405.9" y="111">B</text>
<text x="4.1" y="180.1">C</text>
<text x="405.9" y="180.1">C</text>
<text x="4.1" y="249.3">D</text>
<text x="405.9" y="249.3">D</text>
<text x="41.6" y="287.5">1</text>
<text x="110.8" y="287.5">2</text>
<text x="179.9" y="287.5">3</text>
<text x="249.1" y="287.5">4</text>
<text x="318.2" y="287.5">5</text>
</g>
<g font-size="3.2" fill="#000080">
<text x="121.4" y="15.7">U1</text>
<text x="121.4" y="18.9">7805</text>
<text x="34.8" y="28.1">J1</text>
<text x="34.8" y="31.3">CON_DC_M-DC_PTH2</text>
<text x="201.8" y="34.9">2k</text>
<text x="201.8" y="31.7">R31</text>
<text x="221.2" y="34.9">2k</text>
<text x="221.2" y="31.7">R30</text>
<text x="249.3" y="40.5">AD623AZN</text>
<text x="251.5" y="36.2">U10</text>
<text x="282.7" y="41.1">TP1</text>
<text x="186.1" y="47.6">MicroSwitch 1C</text>
<text x="282.7" y="44.3">TestPoint</text>
<text x="169.9" y="50.9">CN4</text>
<text x="195.4" y="51.1">U9</text>
<text x="235.3" y="52.5">3,9k</text>
<text x="235.3" y="49.3">R29</text>
<text x="169.9" y="54.1">XHB-3A</text>
<text x="220.8" y="57.8">100</text>
<text x="220.8" y="54.6">R28</text>
<text x="224.3" y="62.2">1k</text>
<text x="224.3" y="65.4">R25</text>
<text x="51.9" y="77.2">2k</text>
<text x="51.9" y="74">R1</text>
<text x="71.3" y="77.2">2k</text>
<text x="71.3" y="74">R2</text>
<text x="99.4" y="82.8">AD623AZN</text>
<text x="101.6" y="78.5">U2</text>
<text x="131" y="83.5">TP2</text>
<text x="257.1" y="81.1">R27</text>
<text x="274.8" y="81.1">R26</text>
<text x="36.2" y="89.9">MicroSwitch 1C</text>
<text x="131" y="86.6">TestPoint</text>
<text x="257.1" y="84.2">2k</text>
<text x="274.8" y="84.2">500</text>
<text x="20" y="93.2">CN1</text>
<text x="45.5" y="93.4">U3</text>
<text x="85.4" y="94.9">3,9k</text>
<text x="85.4" y="91.7">R3</text>
<text x="20" y="96.4">XHB-3A</text>
<text x="70.9" y="100.1">100</text>
<text x="70.9" y="97">R7</text>
<text x="74.3" y="104.5">1k</text>
<text x="74.3" y="107.7">R10</text>
<text x="276.6" y="110.9">U5</text>
<text x="331.6" y="111.1">SW1</text>
<text x="276.6" y="114.1">ESP32_DEV_38PINS</text>
<text x="329.4" y="114.6">TS669CJ 250GF BXG</text>
<text x="107.2" y="123.5">R8</text>
<text x="124.8" y="123.5">R9</text>
<text x="107.2" y="126.5">2k</text>
<text x="124.8" y="126.5">500</text>
<text x="322.4" y="130.5">R4</text>
<text x="321.8" y="134">150</text>
<text x="346.9" y="135.8">LED2</text>
<text x="346.4" y="139.3">LED Wifi</text>
<text x="51.9" y="147.8">2k</text>
<text x="51.9" y="144.6">R17</text>
<text x="71.3" y="147.8">2k</text>
<text x="71.3" y="144.6">R16</text>
<text x="101.6" y="149.1">U6</text>
<text x="99.4" y="153.4">AD623AZN</text>
<text x="131" y="154.1">TP3</text>
<text x="355.7" y="151.6">LED4</text>
<text x="358.2" y="155.2">5 RGB Transparent</text>
<text x="36.2" y="160.4">MicroSwitch 1C</text>
<text x="131" y="157.2">TestPoint</text>
<text x="20" y="167">XHB-3A</text>
<text x="20" y="163.8">CN2</text>
<text x="45.5" y="164">U4</text>
<text x="70.9" y="167.5">R14</text>
<text x="85.4" y="165.4">3,9k</text>
<text x="85.4" y="162.2">R15</text>
<text x="320.7" y="165.7">R37</text>
<text x="70.9" y="170.7">100</text>
<text x="320" y="169.3">470</text>
<text x="320.7" y="172.8">R36</text>
<text x="74.3" y="175.1">1k</text>
<text x="74.3" y="178.3">R11</text>
<text x="320" y="176.3">100</text>
<text x="375.1" y="176.3">LED3</text>
<text x="377.6" y="179.9">5 RGB Transparent</text>
<text x="320" y="190.4">470</text>
<text x="320.7" y="186.9">R34</text>
<text x="107.2" y="197.1">2k</text>
<text x="107.2" y="194">R13</text>
<text x="124.8" y="197.1">500</text>
<text x="124.8" y="194">R12</text>
<text x="320" y="197.5">100</text>
<text x="320.7" y="194">R35</text>
<text x="355.7" y="201">LED1</text>
<text x="320.7" y="208.1">R5</text>
<text x="358.2" y="204.6">5 RGB Transparent</text>
<text x="320" y="211.6">470</text>
<text x="320.7" y="215.1">R6</text>
<text x="51.9" y="220.1">2k</text>
<text x="51.9" y="216.9">R24</text>
<text x="71.3" y="220.1">2k</text>
<text x="71.3" y="216.9">R23</text>
<text x="101.6" y="221.4">U8</text>
<text x="320" y="218.7">100</text>
<text x="99.4" y="225.7">AD623AZN</text>
<text x="131" y="226.4">TP4</text>
<text x="36.2" y="232.8">MicroSwitch 1C</text>
<text x="131" y="229.5">TestPoint</text>
<text x="375.1" y="229.3">LED5</text>
<text x="377.6" y="232.8">5 RGB Transparent</text>
<text x="20" y="239.3">XHB-3A</text>
<text x="20" y="236.1">CN3</text>
<text x="45.5" y="236.3">U7</text>
<text x="70.9" y="239.8">R21</text>
<text x="85.4" y="237.8">3,9k</text>
<text x="85.4" y="234.5">R22</text>
<text x="158.9" y="238.1">J2</text>
<text x="320" y="239.8">470</text>
<text x="320.7" y="236.3">R32</text>
<text x="70.9" y="243">100</text>
<text x="148.3" y="241.6">CON1X02</text>
<text x="193.3" y="240">Q1</text>
<text x="320.7" y="243.3">R33</text>
<text x="74.3" y="247.4">1k</text>
<text x="74.3" y="250.6">R18</text>
<text x="160.6" y="246.9">MOSFET-NCHANNELPTH2</text>
<text x="238.8" y="250.9">J3</text>
<text x="320" y="246.9">100</text>
<text x="238.8" y="254">CON1X02</text>
<text x="107.2" y="269.4">2k</text>
<text x="107.2" y="266.4">R20</text>
<text x="124.8" y="269.4">500</text>
<text x="124.8" y="266.4">R19</text>
</g>
<g font-size="3.2" fill="#8d2323">
<text x="108.8" y="23.1">1</text>
<text x="136.2" y="23.1">2</text>
<text x="113.9" y="24.6">VI</text>
<text x="128.3" y="24.6">VO</text>
<text x="123.1" y="34.7" transform="rotate(-90 123.1 34.7)">3</text>
<text x="167.2" y="234.8" transform="rotate(-90 167.2 234.8)">1</text>
<text x="174.3" y="234.8" transform="rotate(-90 174.3 234.8)">3</text>
<text x="227.2" y="248.9" transform="rotate(-90 227.2 248.9)">3</text>
<text x="234.2" y="248.9" transform="rotate(-90 234.2 248.9)">1</text>
</g>
<g font-size="3.2" fill="#00f">
<text x="170.1" y="59.8">1</text>
<text x="174.6" y="58.4">1</text>
<text x="170.1" y="63.4">2</text>
<text x="174.6" y="61.9">2</text>
<text x="174.6" y="65.5">3</text>
<text x="170.1" y="66.9">3</text>
<text x="24.7" y="100.8">1</text>
<text x="20.2" y="102.2">1</text>
<text x="20.2" y="105.7">2</text>
<text x="24.7" y="104.3">2</text>
<text x="24.7" y="107.8">3</text>
<text x="20.2" y="109.2">3</text>
<text x="246.5" y="118.3">1</text>
<text x="251" y="119.8">3v3</text>
<text x="298.8" y="119.8">GND</text>
<text x="308.5" y="118.3">38</text>
<text x="331.4" y="118.4">1</text>
<text x="340.4" y="118.4">2</text>
<text x="246.5" y="125.4">2</text>
<text x="308.5" y="125.4">37</text>
<text x="331.4" y="125.4">3</text>
<text x="340.4" y="125.4">4</text>
<text x="251" y="126.8">EN</text>
<text x="298.2" y="126.8">IO23</text>
<text x="246.5" y="132.5">3</text>
<text x="251" y="133.9">IO36</text>
<text x="298.2" y="133.9">IO22</text>
<text x="308.5" y="132.5">36</text>
<text x="246.5" y="139.5">4</text>
<text x="251" y="140.9">IO39</text>
<text x="300.2" y="140.9">IO1</text>
<text x="308.5" y="139.5">35</text>
<text x="246.5" y="146.6">5</text>
<text x="251" y="148">IO34</text>
<text x="300.2" y="148">IO3</text>
<text x="308.5" y="146.6">34</text>
<text x="246.5" y="153.6">6</text>
<text x="251" y="155">IO35</text>
<text x="298.2" y="155">IO21</text>
<text x="308.5" y="153.6">33</text>
<text x="334.9" y="150.1">4</text>
<text x="349.1" y="153.7" transform="rotate(-90 349.1 153.7)">B</text>
<text x="246.5" y="160.7">7</text>
<text x="308.5" y="160.7">32</text>
<text x="334.9" y="160.7">3</text>
<text x="354.5" y="160.7">2</text>
<text x="246.5" y="167.7">8</text>
<text x="251" y="162.1">IO32</text>
<text x="298.8" y="162.1">GND</text>
<text x="308.5" y="167.7">31</text>
<text x="20.2" y="172.7">1</text>
<text x="24.7" y="171.3">1</text>
<text x="251" y="169.1">IO33</text>
<text x="298.2" y="169.1">IO19</text>
<text x="334.9" y="171.3">1</text>
<text x="20.2" y="176.2">2</text>
<text x="20.2" y="179.8">3</text>
<text x="24.7" y="174.8">2</text>
<text x="24.7" y="178.4">3</text>
<text x="246.5" y="174.8">9</text>
<text x="251" y="176.2">IO25</text>
<text x="298.2" y="176.2">IO18</text>
<text x="308.5" y="174.8">30</text>
<text x="354.3" y="174.8">4</text>
<text x="368.5" y="178.4" transform="rotate(-90 368.5 178.4)">B</text>
<text x="244.5" y="181.8">10</text>
<text x="251" y="183.3">IO26</text>
<text x="300.2" y="183.3">IO5</text>
<text x="308.5" y="181.8">29</text>
<text x="354.3" y="185.4">3</text>
<text x="373.9" y="185.4">2</text>
<text x="244.5" y="188.9">11</text>
<text x="251" y="190.3">IO27</text>
<text x="298.2" y="190.3">IO17</text>
<text x="308.5" y="188.9">28</text>
<text x="244.5" y="196">12</text>
<text x="251" y="197.4">IO14</text>
<text x="298.2" y="197.4">IO16</text>
<text x="308.5" y="196">27</text>
<text x="354.3" y="196">1</text>
<text x="244.5" y="203">13</text>
<text x="308.5" y="203">26</text>
<text x="334.9" y="199.5">4</text>
<text x="349.1" y="203.1" transform="rotate(-90 349.1 203.1)">B</text>
<text x="251" y="204.4">IO12</text>
<text x="300.2" y="204.4">IO4</text>
<text x="244.5" y="210.1">14</text>
<text x="251" y="211.5">GND</text>
<text x="300.2" y="211.5">IO0</text>
<text x="308.5" y="210.1">25</text>
<text x="334.9" y="210.1">3</text>
<text x="354.5" y="210.1">2</text>
<text x="244.5" y="217.1">15</text>
<text x="251" y="218.5">IO13</text>
<text x="300.2" y="218.5">IO2</text>
<text x="308.5" y="217.1">24</text>
<text x="334.9" y="220.7">1</text>
<text x="244.8" y="224.2">16</text>
<text x="251.4" y="225.6">IO9</text>
<text x="298.2" y="225.6">IO15</text>
<text x="308.5" y="224.2">23</text>
<text x="354.3" y="227.8">4</text>
<text x="244.8" y="231.2">17</text>
<text x="251.4" y="232.6">IO10</text>
<text x="300.2" y="232.6">IO8</text>
<text x="308.5" y="231.2">22</text>
<text x="368.5" y="231.3" transform="rotate(-90 368.5 231.3)">B</text>
<text x="244.8" y="238.3">18</text>
<text x="251.4" y="239.7">IO11</text>
<text x="300.2" y="239.7">IO7</text>
<text x="308.5" y="238.3">21</text>
<text x="354.3" y="238.3">3</text>
<text x="373.9" y="238.3">2</text>
<text x="20.2" y="245">1</text>
<text x="24.7" y="243.6">1</text>
<text x="244.8" y="245.3">19</text>
<text x="308.5" y="245.3">20</text>
<text x="20.2" y="248.6">2</text>
<text x="24.7" y="247.2">2</text>
<text x="24.7" y="250.7">3</text>
<text x="251.4" y="246.8">5V</text>
<text x="300.2" y="246.8">IO6</text>
<text x="354.3" y="248.9">1</text>
<text x="20.2" y="252.1">3</text>
</g>
<g font-size="3.2" fill="#0f0">
<text x="349.2" y="164.3" transform="rotate(-90 349.2 164.3)">G</text>
<text x="368.6" y="189" transform="rotate(-90 368.6 189)">G</text>
<text x="349.2" y="213.7" transform="rotate(-90 349.2 213.7)">G</text>
<text x="368.6" y="241.9" transform="rotate(-90 368.6 241.9)">G</text>
</g>
<g font-size="3.2" fill="#f00">
<text x="349.2" y="174.5" transform="rotate(-90 349.2 174.5)">R</text>
<text x="368.7" y="199.2" transform="rotate(-90 368.7 199.2)">R</text>
<text x="349.2" y="223.9" transform="rotate(-90 349.2 223.9)">R</text>
<text x="368.7" y="252.1" transform="rotate(-90 368.7 252.1)">R</text>
</g>
<text font-size="2.8" x="120.6" y="29.5">GND</text>
<g font-size="1.8" fill="#00f">
<text x="193" y="45" transform="rotate(-90 193 45)">1</text>
<text x="197.6" y="45.4" transform="rotate(-90 197.6 45.4)">1</text>
<text x="193" y="67.3" transform="rotate(-90 193 67.3)">2</text>
<text x="197.6" y="66.2" transform="rotate(-90 197.6 66.2)">2</text>
<text x="43" y="87.3" transform="rotate(-90 43 87.3)">1</text>
<text x="47.6" y="87.8" transform="rotate(-90 47.6 87.8)">1</text>
<text x="43" y="109.6" transform="rotate(-90 43 109.6)">2</text>
<text x="47.6" y="108.5" transform="rotate(-90 47.6 108.5)">2</text>
<text x="43" y="157.9" transform="rotate(-90 43 157.9)">1</text>
<text x="47.6" y="158.3" transform="rotate(-90 47.6 158.3)">1</text>
<text x="47.6" y="179.1" transform="rotate(-90 47.6 179.1)">2</text>
<text x="43" y="180.2" transform="rotate(-90 43 180.2)">2</text>
<text x="43" y="230.2" transform="rotate(-90 43 230.2)">1</text>
<text x="47.6" y="230.6" transform="rotate(-90 47.6 230.6)">1</text>
<text x="47.6" y="251.4" transform="rotate(-90 47.6 251.4)">2</text>
<text x="43" y="252.5" transform="rotate(-90 43 252.5)">2</text>
</g>
<g font-size="1.8">
<text x="256.5" y="45.7">IN+</text>
<text x="256.5" y="49.2">RG</text>
<text x="263.9" y="48.9" transform="rotate(-90 263.9 48.9)">Vs+</text>
<text x="270.7" y="52.8">OUT</text>
<text x="256.5" y="59.8">IN</text>
<text x="256.5" y="56.3">RG</text>
<text x="263.9" y="58.1" transform="rotate(-90 263.9 58.1)">Vs</text>
<text x="267.4" y="56.3" transform="rotate(-90 267.4 56.3)">REF</text>
<text x="106.5" y="88.1">IN+</text>
<text x="106.5" y="91.6">RG</text>
<text x="113.9" y="91.3" transform="rotate(-90 113.9 91.3)">Vs+</text>
<text x="120.8" y="95.1">OUT</text>
<text x="106.5" y="98.6">RG</text>
<text x="113.9" y="100.4" transform="rotate(-90 113.9 100.4)">Vs</text>
<text x="117.5" y="98.6" transform="rotate(-90 117.5 98.6)">REF</text>
<text x="106.5" y="102.2">IN</text>
<text x="106.5" y="158.6">IN+</text>
<text x="113.9" y="161.8" transform="rotate(-90 113.9 161.8)">Vs+</text>
<text x="106.5" y="162.1">RG</text>
<text x="120.8" y="165.7">OUT</text>
<text x="106.5" y="172.7">IN</text>
<text x="106.5" y="169.2">RG</text>
<text x="113.9" y="171" transform="rotate(-90 113.9 171)">Vs</text>
<text x="117.5" y="169.2" transform="rotate(-90 117.5 169.2)">REF</text>
<text x="106.5" y="230.9">IN+</text>
<text x="106.5" y="234.5">RG</text>
<text x="113.9" y="234.1" transform="rotate(-90 113.9 234.1)">Vs+</text>
<text x="120.8" y="238">OUT</text>
<text x="106.5" y="245">IN</text>
<text x="106.5" y="241.5">RG</text>
<text x="113.9" y="243.3" transform="rotate(-90 113.9 243.3)">Vs</text>
<text x="117.5" y="241.5" transform="rotate(-90 117.5 241.5)">REF</text>
</g>
<g font-size="1.4" fill="#238d23">
<text x="203.5" y="235.2">D</text>
<text x="208.8" y="238">G</text>
<text x="203.6" y="243.3">S</text>
</g>
</svg>
